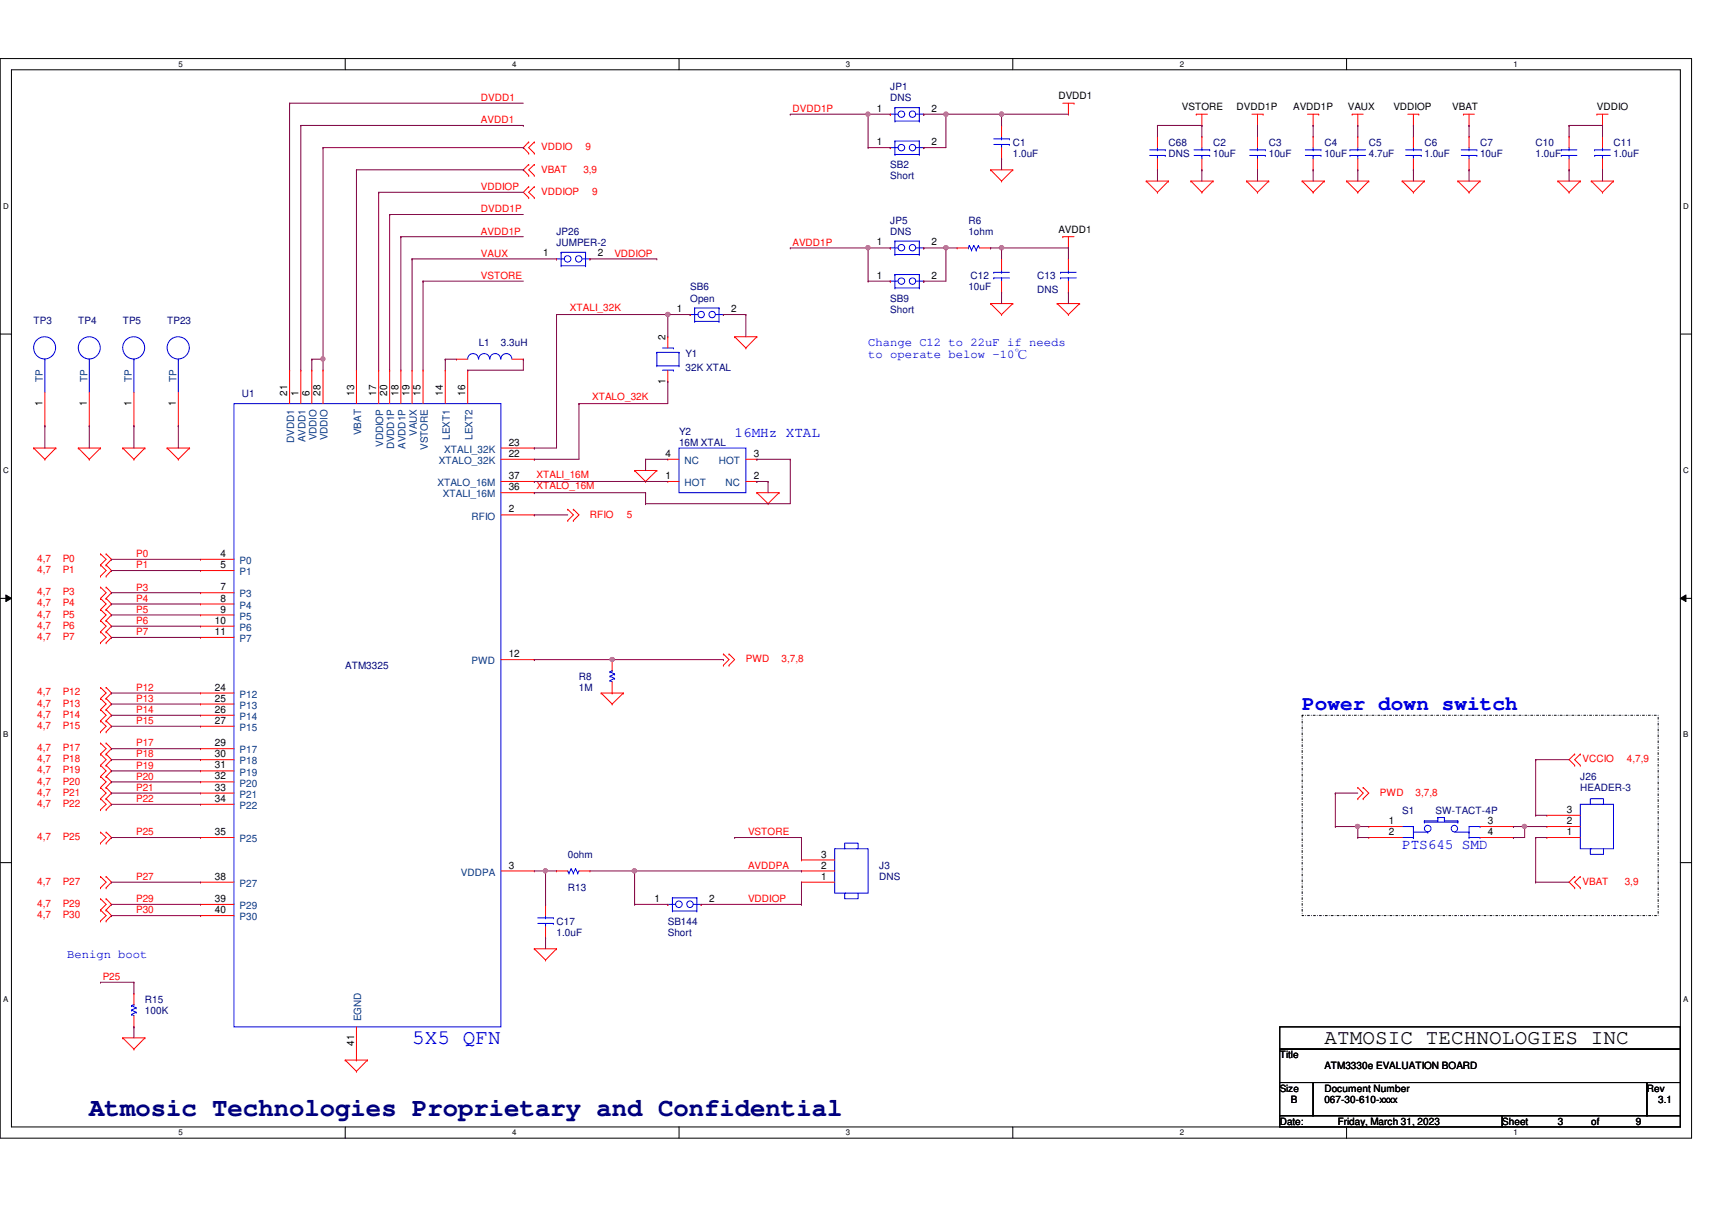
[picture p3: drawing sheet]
<svg xmlns="http://www.w3.org/2000/svg" width="297mm" height="210mm" viewBox="0 0 297 210" stroke-linecap="round" stroke-linejoin="round" font-family="sans-serif">
<path d="M0 10.2h293.5v187.2h-293.5zM2 12.1h289.5v183.4h-289.5z" fill="none" stroke="#000" stroke-width=".17"/>
<g fill="#fff">
<path d="M30.9 10.4h.8v1.5h-.8z"/>
<path d="M30.9 195.7h.8v1.5h-.8z"/>
</g>
<path d="M59.9 10.2v1.9M59.9 195.5v1.9" fill="none" stroke="#000" stroke-width=".17"/>
<g fill="#fff">
<path d="M88.9 10.4h.7v1.5h-.7z"/>
<path d="M88.9 195.7h.7v1.5h-.7z"/>
</g>
<path d="M117.8 10.2v1.9M117.8 195.5v1.9" fill="none" stroke="#000" stroke-width=".17"/>
<g fill="#fff">
<path d="M146.8 10.4h.7v1.5h-.7z"/>
<path d="M146.8 195.7h.7v1.5h-.7z"/>
</g>
<path d="M175.7 10.2v1.9M175.7 195.5v1.9" fill="none" stroke="#000" stroke-width=".17"/>
<g fill="#fff">
<path d="M204.7 10.4h.7v1.5h-.7z"/>
<path d="M204.7 195.7h.7v1.5h-.7z"/>
</g>
<path d="M233.6 10.2v1.9M233.6 195.5v1.9" fill="none" stroke="#000" stroke-width=".17"/>
<g fill="#fff">
<path d="M262.6 10.4h.8v1.5h-.8z"/>
<path d="M262.6 195.7h.8v1.5h-.8z"/>
<path d="M.5 35h1v1.5h-1z"/>
<path d="M292.1 35h.9v1.5h-.9z"/>
<path d="M.5 80.9h1v1.5h-1z"/>
<path d="M292.1 80.9h.9v1.5h-.9z"/>
</g>
<path d="M0 58h2M291.5 58h2" fill="none" stroke="#000" stroke-width=".17"/>
<g fill="#fff">
<path d="M.5 126.7h.9v1.5h-.9z"/>
<path d="M292.1 126.7h.8v1.5h-.8z"/>
</g>
<path d="M0 103.8h2M1 103.2l1 .6-1 .6zM291.5 103.8l1-.6v1.2zM291.5 103.8h2" fill="none" stroke="#000" stroke-width=".17"/>
<path d="M1 103.2l1 .6-1 .6zM291.5 103.8l1-.6v1.2z" fill="#000"/>
<g fill="#fff">
<path d="M.5 172.6h.9v1.5h-.9z"/>
<path d="M292.1 172.6h.8v1.5h-.8z"/>
</g>
<path d="M0 149.6h2M291.5 149.6h2M222 178.1h69.5v3.9h-69.5zM222 182h69.5v5.8h-69.5zM222 187.8h5.8v5.7h-5.8zM222 193.5h38.6v2h-38.6zM227.8 187.8h57.9v5.7h-57.9zM260.6 193.5h30.9v2h-30.9zM285.7 187.8h5.8v5.7h-5.8z" fill="none" stroke="#000" stroke-width=".17"/>
<path d="M225.9 124.1h61.8v34.7h-61.8z" fill="none" stroke="#000" stroke-width=".17" stroke-dasharray=".3 .3 0 .3"/>
<g fill="none" stroke="#f00" stroke-width=".17">
<path d="M154.5 19.8h.1M160.3 19.8h.1M184.4 17.9h1.9M185.4 19.8h.1M185.4 17.9v1.9M186.3 17.9h.1M207.6 19.8h.1M207.6 19.8h1.9M208.5 19.8v2M217.2 19.8h2M218.2 19.8v2M219.2 19.8h.1"/>
<path d="M226.9 19.8h1.9M227.8 19.8v2M228.8 19.8h.1M234.6 19.8h.1M234.6 19.8h1.9M235.6 19.8v2M244.3 19.8h1.9M245.2 19.8v2M246.2 19.8h.1M253.9 19.8h.1M253.9 19.8h1.9M254.9 19.8v2"/>
<path d="M277.1 19.8h.1M277.1 19.8h1.9M278 19.8v2M91.7 34.3h.1M91.7 32.4h.1M91.7 30.4h.1M91.7 28.5h.1M91.7 26.6h.1M91.7 24.6h.1M91.7 32.4l-.9 1 .9 .9M91.7 28.5l-.9 1 .9 .9M91.7 24.6l-.9 1 .9 1"/>
<path d="M92.7 32.4h.1M92.7 34.3h.1M92.7 28.5h.1M92.7 30.4h.1M92.7 24.6h.1M92.7 26.6h.1M92.7 24.6l-1 1 1 1M92.7 32.4l-1 1 1 .9M92.7 28.5l-1 1 1 .9M154.5 25.6h.1M160.3 25.6h.1M171.9 29.5h.1"/>
<path d="M171.9 29.5h3.8M171.9 29.5l1.9 1.9M173.8 31.4h.1M173.8 21.8h.1M173.8 27.6h.1M173.8 21.8v1.9M173.8 25.6v2M175.7 29.5h.1M175.7 29.5l-1.9 1.9M198.9 31.4h.1M198.9 31.4h3.8M198.9 31.4l1.9 2"/>
<path d="M200.8 33.4h.1M200.8 23.7h.1M200.8 29.5h.1M200.8 23.7v1.9M200.8 27.6v1.9M202.7 31.4h.1M202.7 31.4l-1.9 2M206.6 31.4h.1M206.6 31.4h3.9M206.6 31.4l1.9 2M208.5 21.8h.1M208.5 33.4h.1"/>
<path d="M208.5 23.7h.1M208.5 29.5h.1M208.5 23.7v1.9M208.5 27.6v1.9M210.5 31.4h.1M210.5 31.4l-2 2M216.3 31.4h.1M216.3 31.4h3.8M216.3 31.4l1.9 2M218.2 21.8h.1M218.2 33.4h.1M218.2 23.7h.1"/>
<path d="M218.2 29.5h.1M218.2 23.7v1.9M218.2 27.6v1.9M220.1 31.4h.1M220.1 31.4l-1.9 2M225.9 31.4h.1M225.9 31.4h3.9M225.9 31.4l1.9 2M227.8 21.8h.1M227.8 33.4h.1M227.8 23.7h.1M227.8 29.5h.1"/>
<path d="M227.8 23.7v1.9M227.8 27.6v1.9M229.8 31.4h.1M229.8 31.4l-2 2M233.6 31.4h.1M233.6 31.4h3.9M233.6 31.4l2 2M235.6 33.4h.1M235.6 21.8h.1M235.6 23.7h.1M235.6 29.5h.1M235.6 23.7v1.9"/>
<path d="M235.6 27.6v1.9M237.5 31.4h.1M237.5 31.4l-1.9 2M243.3 31.4h.1M243.3 31.4h3.8M243.3 31.4l1.9 2M245.2 21.8h.1M245.2 33.4h.1M245.2 23.7h.1M245.2 29.5h.1M245.2 23.7v1.9M245.2 27.6v1.9"/>
<path d="M247.1 31.4h.1M247.1 31.4l-1.9 2M252.9 31.4h.1M252.9 31.4h3.9M252.9 31.4l2 2M254.9 21.8h.1M254.9 33.4h.1M254.9 23.7h.1M254.9 29.5h.1M254.9 23.7v1.9M254.9 27.6v1.9M256.8 31.4h.1"/>
<path d="M256.8 31.4l-1.9 2M270.3 31.4h.1M270.3 31.4h3.9M270.3 31.4l1.9 2M272.2 33.4h.1M272.2 23.7h.1M272.2 29.5h.1M272.2 23.7v1.9M272.2 27.6v1.9M274.2 31.4h.1M274.2 31.4l-2 2M276.1 31.4h.1"/>
<path d="M276.1 31.4h3.8M276.1 31.4l1.9 2M278 21.8h.1M278 33.4h.1M278 23.7h.1M278 29.5h.1M278 23.7v1.9M278 27.6v1.9M279.9 31.4h.1M279.9 31.4l-1.9 2M96.6 44.9h.1M102.4 44.9h.1"/>
<path d="M115.9 58.4h.1M115.9 58.4v2M119.8 54.6h.1M125.5 54.6h.1M127.5 58.4h.1M127.5 58.4h3.8M127.5 58.4l1.9 2M131.3 58.4h.1M131.3 58.4l-1.9 2M154.5 43h.1M154.5 48.8h.1M160.3 43h.1"/>
<path d="M160.3 48.8h.1M166.1 43h.1M166.1 43h1.9M169.9 43h2M171.9 52.7h.1M171.9 43h.1M171.9 52.7h3.8M171.9 52.7l1.9 1.9M173.8 54.6h.1M173.8 44.9h.1M173.8 50.7h.1M173.8 44.9v2"/>
<path d="M173.8 48.8v1.9M175.7 52.7h.1M175.7 52.7l-1.9 1.9M183.4 52.7h.1M183.4 52.7h3.9M183.4 52.7l2 1.9M184.4 41.1h.1M184.4 41.1h1.9M185.4 54.6h.1M185.4 43h.1M185.4 44.9h.1M185.4 50.7h.1"/>
<path d="M185.4 41.1v1.9M185.4 44.9v2M185.4 48.8v1.9M187.3 52.7h.1M187.3 52.7l-1.9 1.9M5.8 77.7h.1M5.8 77.7h3.9M5.8 77.7l2 2M7.8 79.7h.1M7.8 73.9h.1M7.8 68.1v5.8M9.7 77.7h.1"/>
<path d="M9.7 77.7l-1.9 2M13.6 77.7h.1M13.6 77.7h3.8M13.6 77.7l1.9 2M15.5 79.7h.1M15.5 73.9h.1M15.5 68.1v5.8M17.4 77.7h.1M17.4 77.7l-1.9 2M21.3 77.7h.1M21.3 77.7h3.8M21.3 77.7l1.9 2"/>
<path d="M23.2 79.7h.1M23.2 73.9h.1M23.2 68.1v5.8M25.1 77.7h.1M25.1 77.7l-1.9 2M29 77.7h.1M29 77.7h3.9M29 77.7l1.9 2M30.9 79.7h.1M30.9 73.9h.1M30.9 68.1v5.8M32.9 77.7h.1"/>
<path d="M32.9 77.7l-2 2M50.2 64.2h.1M50.2 64.2v5.8M52.2 64.2h.1M52.2 64.2v5.8M54.1 64.2h.1M54.1 64.2v5.8M56 64.2h.1M56 64.2v5.8M61.8 64.2h.1M61.8 64.2v5.8M65.7 64.2h.1"/>
<path d="M65.7 64.2v5.8M67.6 64.2h.1M67.6 64.2v5.8M69.6 64.2h.1M69.6 64.2v5.8M71.5 64.2h.1M71.5 64.2v5.8M73.4 64.2h.1M73.4 64.2v5.8M77.3 64.2h.1M77.3 64.2v5.8M79.2 62.3h.1"/>
<path d="M79.2 62.3h1.9M81.1 64.2h.1M81.1 64.2v5.8M86.9 77.7h5.8M86.9 79.7h5.8M88.9 62.3h1.9M90.8 62.3h.1M92.7 79.7h.1M92.7 77.7h.1M115.9 79.7h.1M115.9 66.2h.1M115.9 79.7h1.9"/>
<path d="M115.9 64.2v2M129.4 60.4h.1M129.4 79.7h1.9M131.3 79.7h.1M17.4 98h.1M17.4 99.9h.1M17.4 96.1h.1M17.4 98l1 1-1 .9M17.4 96.1l1 .9-1 1M18.4 99.9h.1M18.4 98h.1M18.4 96.1h.1"/>
<path d="M18.4 98l.9 1-.9 .9M18.4 96.1l.9 .9-.9 1M34.8 97h.1M34.8 99h.1M34.8 97h5.8M34.8 99h5.8M86.9 85.5h5.8M86.9 83.5h5.8M86.9 89.3h5.8M92.7 85.5h.1M92.7 83.5h.1M92.7 89.3h.1"/>
<path d="M98.5 90.3h.1M98.5 88.3h.1M98.5 88.3l1 1-1 1M99.5 90.3h.1M99.5 88.3h.1M99.5 88.3l1 1-1 1M110.1 81.6h.1M110.1 81.6h3.9M110.1 81.6l1.9 1.9M112 83.5h.1M114 81.6h.1M114 81.6l-2 1.9"/>
<path d="M115.9 83.5h.1M115.9 83.5h1.9M129.4 83.5h1.9M131.3 85.5h.1M131.3 83.5h.1M131.3 85.5h3.9M131.3 85.5l2 1.9M133.3 87.4h.1M135.2 85.5h.1M135.2 85.5l-1.9 1.9M17.4 107.7h.1M17.4 109.6h.1"/>
<path d="M17.4 119.3h.1M17.4 105.7h.1M17.4 101.9h.1M17.4 103.8h.1M17.4 111.5h.1M17.4 107.7l1 .9-1 1M17.4 119.3l1 .9-1 1M17.4 105.7l1 1-1 1M17.4 101.9l1 .9-1 1M17.4 103.8l1 1-1 .9M17.4 109.6l1 1-1 .9M18.4 109.6h.1"/>
<path d="M18.4 107.7h.1M18.4 119.3h.1M18.4 105.7h.1M18.4 103.8h.1M18.4 101.9h.1M18.4 111.5h.1M18.4 107.7l.9 .9-.9 1M18.4 119.3l.9 .9-.9 1M18.4 105.7l.9 1-.9 1M18.4 101.9l.9 .9-.9 1M18.4 103.8l.9 1-.9 .9M18.4 109.6l.9 1-.9 .9"/>
<path d="M34.8 104.8h.1M34.8 106.7h.1M34.8 102.8h.1M34.8 108.6h.1M34.8 110.6h.1M34.8 104.8h5.8M34.8 106.7h5.8M34.8 102.8h5.8M34.8 108.6h5.8M34.8 110.6h5.8M86.9 114.4h5.8M92.7 114.4h.1"/>
<path d="M106.2 114.4h.1M106.2 114.4v1.9M106.2 118.3v1.9M125.5 115.4h.1M125.5 113.5h.1M125.5 113.5l1 .9-1 1M126.5 115.4h.1M126.5 113.5h.1M126.5 113.5l1 .9-1 1M17.4 121.2h.1M17.4 123.1h.1M17.4 125.1h.1"/>
<path d="M17.4 127h.1M17.4 130.8h.1M17.4 132.8h.1M17.4 128.9h.1M17.4 134.7h.1M17.4 136.6h.1M17.4 138.6h.1M17.4 121.2l1 .9-1 1M17.4 125.1l1 .9-1 1M17.4 130.8l1 1-1 1M17.4 123.1l1 1-1 1M17.4 128.9l1 1-1 .9"/>
<path d="M17.4 134.7l1 .9-1 1M17.4 132.8l1 .9-1 1M17.4 136.6l1 1-1 1M17.4 138.6l1 .9-1 1M18.4 123.1h.1M18.4 121.2h.1M18.4 127h.1M18.4 125.1h.1M18.4 132.8h.1M18.4 130.8h.1M18.4 128.9h.1M18.4 136.6h.1"/>
<path d="M18.4 134.7h.1M18.4 138.6h.1M18.4 121.2l.9 .9-.9 1M18.4 125.1l.9 .9-.9 1M18.4 130.8l.9 1-.9 1M18.4 123.1l.9 1-.9 1M18.4 128.9l.9 1-.9 .9M18.4 134.7l.9 .9-.9 1M18.4 132.8l.9 .9-.9 1M18.4 136.6l.9 1-.9 1M18.4 138.6l.9 .9-.9 1M34.8 126h.1"/>
<path d="M34.8 129.9h.1M34.8 133.7h.1M34.8 135.6h.1M34.8 139.5h.1M34.8 137.6h.1M34.8 131.8h.1M34.8 120.2h.1M34.8 122.1h.1M34.8 124.1h.1M34.8 120.2h5.8M34.8 126h5.8M34.8 129.9h5.8"/>
<path d="M34.8 133.7h5.8M34.8 135.6h5.8M34.8 139.5h5.8M34.8 137.6h5.8M34.8 131.8h5.8M34.8 122.1h5.8M34.8 124.1h5.8M104.3 120.2h.1M104.3 120.2h3.9M104.3 120.2l1.9 1.9M106.2 122.1h.1M106.2 120.2h.1"/>
<path d="M108.2 120.2h.1M108.2 120.2l-2 1.9M235.6 138.6h.1M235.6 136.6h.1M235.6 136.6l.9 1-.9 1M236.5 138.6h.1M236.5 136.6h.1M236.5 136.6l1 1-1 1M273.2 132.8h.1M273.2 130.8h.1M273.2 130.8l-1 1 1 1M274.2 130.8h.1"/>
<path d="M274.2 132.8h.1M274.2 130.8l-1 1 1 1M17.4 140.5h.1M17.4 144.4h.1M17.4 146.3h.1M17.4 155.9h.1M17.4 157.9h.1M17.4 159.8h.1M17.4 152.1h.1M17.4 154h.1M17.4 144.4l1 .9-1 1M17.4 155.9l1 1-1 1"/>
<path d="M17.4 157.9l1 .9-1 1M17.4 152.1l1 .9-1 1M18.4 140.5h.1M18.4 146.3h.1M18.4 144.4h.1M18.4 157.9h.1M18.4 155.9h.1M18.4 159.8h.1M18.4 154h.1M18.4 152.1h.1M18.4 144.4l.9 .9-.9 1M18.4 155.9l.9 1-.9 1"/>
<path d="M18.4 157.9l.9 .9-.9 1M18.4 152.1l.9 .9-.9 1M34.8 153h.1M34.8 145.3h.1M34.8 158.8h.1M34.8 156.9h.1M34.8 145.3h5.8M34.8 153h5.8M34.8 158.8h5.8M34.8 156.9h5.8M86.9 151.1h5.8M92.7 151.1h.1"/>
<path d="M94.7 156.9h.1M94.7 156.9v1.9M96.6 151.1h.1M96.6 151.1h1.9M100.5 151.1h1.9M102.4 151.1h.1M115.9 156.9h.1M121.7 156.9h.1M139.1 153h.1M139.1 151.1h.1M139.1 149.2h.1M139.1 153h5.7"/>
<path d="M139.1 151.1h5.7M139.1 149.2h5.7M237.5 143.4h.1M237.5 145.3h.1M237.5 143.4h5.8M237.5 145.3h5.8M256.8 143.4h5.8M256.8 145.3h5.8M262.6 143.4h.1M262.6 145.3h.1M268.4 145.3h.1M268.4 143.4h.1"/>
<path d="M268.4 141.4h.1M268.4 143.4h5.8M268.4 145.3h5.8M268.4 141.4h5.8M273.2 154h.1M273.2 152.1h.1M273.2 152.1l-1 .9 1 1M274.2 152.1h.1M274.2 154h.1M274.2 152.1l-1 .9 1 1M23.2 178.1h.1M23.2 172.3h.1"/>
<path d="M23.2 172.3v1.9M23.2 176.2v1.9M61.8 178.1v5.8M92.7 164.6h.1M92.7 164.6h3.9M92.7 164.6l2 1.9M94.7 166.5h.1M94.7 162.7h.1M94.7 160.7v2M96.6 164.6h.1M96.6 164.6l-1.9 1.9M21.3 180h.1"/>
<path d="M21.3 180h3.8M21.3 180l1.9 2M23.2 182h.1M25.1 180h.1M25.1 180l-1.9 2M59.9 183.9h.1M59.9 183.9h3.9M59.9 183.9l1.9 1.9M61.8 185.8h.1M61.8 183.9h.1M63.8 183.9h.1M63.8 183.9l-2 1.9"/>
</g>
<g fill="none" stroke="#00f" stroke-width=".17">
<path d="M154.5 19.8h.1M154.5 19.8h1.3M155.3 18.7h.1M155.3 18.7v2.3M155.3 18.7h4.2M158.9 19.8h1.4M159.5 18.7h.1M159.5 18.7v2.3M160.3 19.8h.1M154.5 25.6h.1M154.5 25.6h1.3M155.3 24.5h.1"/>
<path d="M155.3 26.8h.1M155.3 21h.1M155.3 24.5v2.3M155.3 24.5h4.2M155.3 26.8h4.2M155.3 21h4.2M158.9 25.6h1.4M159.5 24.5h.1M159.5 26.8h.1M159.5 21h.1M159.5 24.5v2.3M160.3 25.6h.1"/>
<path d="M172.4 25.1h2.7M172.4 24.1h2.7M173.8 24.1h.1M173.8 25.1h.1M173.8 23.7v.4M173.8 25.1v.5M175.1 25.1h.1M175.1 24.1h.1M199.5 27h2.7M199.5 26h2.7M200.8 26h.1M200.8 27h.1"/>
<path d="M200.8 25.6v.4M200.8 27v.6M202.2 27h.1M202.2 26h.1M207.2 27h2.7M207.2 26h2.7M208.5 26h.1M208.5 27h.1M208.5 25.6v.4M208.5 27v.6M209.9 27h.1M209.9 26h.1"/>
<path d="M216.8 27h2.7M216.8 26h2.7M218.2 26h.1M218.2 27h.1M218.2 25.6v.4M218.2 27v.6M219.5 27h.1M219.5 26h.1M226.5 27h2.7M226.5 26h2.7M227.8 26h.1M227.8 27h.1"/>
<path d="M227.8 25.6v.4M227.8 27v.6M229.2 27h.1M229.2 26h.1M234.2 27h.1M234.2 26h.1M234.2 27h2.7M234.2 26h2.7M235.6 26h.1M235.6 27h.1M235.6 25.6v.4M235.6 27v.6"/>
<path d="M243.9 27h2.7M243.9 26h2.7M245.2 26h.1M245.2 27h.1M245.2 25.6v.4M245.2 27v.6M246.6 27h.1M246.6 26h.1M253.5 27h2.7M253.5 26h2.7M254.9 26h.1M254.9 27h.1"/>
<path d="M254.9 25.6v.4M254.9 27v.6M256.2 27h.1M256.2 26h.1M270.9 27h.1M270.9 26h.1M270.9 27h2.7M270.9 26h2.7M272.2 26h.1M272.2 27h.1M272.2 25.6v.4M272.2 27v.6"/>
<path d="M276.7 27h.1M276.7 26h.1M276.7 27h2.7M276.7 26h2.7M278 26h.1M278 27h.1M278 25.6v.4M278 27v.6M96.6 44.9h.1M96.6 44.9h1.3M97.4 46.1h.1M97.4 43.8h.1"/>
<path d="M97.4 43.8v2.3M97.4 46.1h4.2M97.4 43.8h4.2M101 44.9h1.4M101.6 46.1h.1M101.6 43.8h.1M101.6 43.8v2.3M102.4 44.9h.1M119.8 54.6h.1M119.8 54.6h1.3M120.5 53.4h.1M120.5 55.8h.1"/>
<path d="M120.5 53.4v2.4M120.5 53.4h4.3M120.5 55.8h4.3M124.2 54.6h1.3M124.8 53.4h.1M124.8 55.8h.1M124.8 53.4v2.4M125.5 54.6h.1M154.5 43h.1M154.5 48.8h.1M154.5 43h1.3M154.5 48.8h1.3"/>
<path d="M155.3 44.2h.1M155.3 41.8h.1M155.3 47.6h.1M155.3 50h.1M155.3 41.8v2.4M155.3 47.6v2.4M155.3 44.2h4.2M155.3 41.8h4.2M155.3 47.6h4.2M155.3 50h4.2M158.9 43h1.4M158.9 48.8h1.4"/>
<path d="M159.5 44.2h.1M159.5 41.8h.1M159.5 47.6h.1M159.5 50h.1M159.5 41.8v2.4M159.5 47.6v2.4M160.3 43h.1M160.3 48.8h.1M168 43h.1M168.2 42.6h.1M168.2 42.6l.4 .8M168.2 42.6l-.2 .4"/>
<path d="M168.6 43.4h.1M168.9 42.6h.1M168.9 42.6l.5 .8M168.9 42.6l-.3 .8M169.4 43.4h.1M169.8 42.6h.1M169.8 42.6l.1 .4M169.8 42.6l-.4 .8M172.4 48.2h.1M172.4 47.2h.1M172.4 48.2h2.7M172.4 47.2h2.7"/>
<path d="M173.8 47.2h.1M173.8 48.2h.1M173.8 46.9v.3M173.8 48.2v.6M184 48.2h.1M184 47.2h.1M184 48.2h2.7M184 47.2h2.7M185.4 47.2h.1M185.4 48.2h.1M185.4 46.9v.3M185.4 48.2v.6"/>
<path d="M7.8 62.3h.1M7.8 62.3v5.8M15.5 62.3h.1M15.5 62.3v5.8M23.2 62.3h.1M23.2 62.3v5.8M30.9 62.3h.1M30.9 62.3v5.8M40.6 70h46.3v108.1h-46.3zM83 62.3a.93 .93 0 0 0-.9-1 .93 .93 0 0 0-1 1M85 62.3a.95 .95 0 0 0-1-1 .95 .95 0 0 0-.9 1M86.9 62.3a.93 .93 0 0 0-1-1 .93 .93 0 0 0-.9 1"/>
<path d="M88.8 62.3a.95 .95 0 0 0-1-1 .95 .95 0 0 0-.9 1M114 61.1h.1M114 63.5h.1M114 63.5h3.8M114 61.1h3.8M114 61.1v2.4M114.9 64.2h1.9M114.9 60.4h1.9M116.8 64.2h.1M116.8 60.4h.1M117.8 77.7h11.6v7.8h-11.6zM117.8 63.5h.1"/>
<path d="M117.8 61.1h.1M117.8 61.1v2.4M105.8 118.1h.1M105.8 117.3h.1M105.8 116.5h.1M105.8 118.1l.4 .2M105.8 117.3l.8 .4M105.8 116.5l.8 .4M106.2 116.3h.1M106.2 116.3l-.4 .2M106.6 117.7h.1M106.6 116.9h.1"/>
<path d="M106.6 117.7l-.8 .4M106.6 116.9l-.8 .4M274.2 139.5h5.7v7.7h-5.7zM275.9 139.5v-.9h2.3v.9h-.2M93.3 159.2h2.7M94.7 159.2h.1M94.7 158.8v.4M96 159.2h.1M98.5 151.1h.1M98.5 151.1l.2 .4M98.7 151.5h.1M99.1 150.7h.1"/>
<path d="M99.1 150.7l.4 .8M99.1 150.7l-.4 .8M99.5 151.5h.1M99.9 150.7h.1M99.9 150.7l.3 .8M99.9 150.7l-.4 .8M100.2 151.5h.1M100.5 151.1l-.3 .4M115.9 156.9h.1M115.9 156.9h1.3M116.7 155.7h.1M116.7 158h.1"/>
<path d="M116.7 155.7v2.3M116.7 155.7h4.2M116.7 158h4.2M120.3 156.9h1.4M120.9 155.7h.1M120.9 158h.1M120.9 155.7v2.3M121.7 156.9h.1M144.8 147.2h5.8v7.7h-5.8zM146.6 147.2v-.9h2.3v.9h-.2M146.8 154.9h-.2v1h2.3v-1M243.3 143.4h1.9"/>
<path d="M243.3 145.3h1.9M245.2 143.4h.1M245.2 145.3h.1M245.2 144.4h2.5M245.2 143.4v1.9M247.1 142.4h.1M247.1 142.6h.1M247.1 142.6h5.8M247.1 142.4h2.4M247.1 142.4v.2M247.7 144.4h.1M249.5 141.8h.1"/>
<path d="M249.5 142.4h.1M249.5 141.8h1.1M249.5 141.8v.6M250.6 142.4h.1M250.6 141.8h.1M250.6 142.4h2.3M250.6 141.8v.6M252.3 144.4h2.6M252.9 142.6h.1M252.9 142.4h.1M252.9 142.4v.2M254.9 145.3h.1"/>
<path d="M254.9 144.4h.1M254.9 145.3h1.9M256.8 143.4h.1M256.8 145.3h.1M256.8 143.4h-1.9v1.9M276.1 147.2h-.2v1h2.3v-1M22.8 176h.1M22.8 175.2h.1M22.8 174.5h.1M22.8 176l.4 .2M22.8 175.2l.8 .4M22.8 174.5l.8 .3"/>
<path d="M23.2 174.2h.1M23.2 174.2l-.4 .3M23.6 175.6h.1M23.6 174.8h.1M23.6 175.6l-.8 .4M23.6 174.8l-.8 .4M93.3 160.2h2.7M94.7 160.2h.1M94.7 160.2v.5M96 160.2h.1"/>
<circle cx="156.4" cy="19.8" r=".56"/>
<circle cx="158.3" cy="19.8" r=".56"/>
<circle cx="156.4" cy="25.6" r=".56"/>
<circle cx="158.3" cy="25.6" r=".56"/>
<circle cx="98.5" cy="44.9" r=".56"/>
<circle cx="100.4" cy="44.9" r=".56"/>
<circle cx="121.7" cy="54.6" r=".56"/>
<circle cx="123.6" cy="54.6" r=".56"/>
<circle cx="156.4" cy="43" r=".56"/>
<circle cx="156.4" cy="48.8" r=".56"/>
<circle cx="158.3" cy="43" r=".56"/>
<circle cx="158.3" cy="48.8" r=".56"/>
<circle cx="7.7" cy="60.3" r="1.92"/>
<circle cx="15.5" cy="60.3" r="1.92"/>
<circle cx="23.2" cy="60.3" r="1.92"/>
<circle cx="30.9" cy="60.3" r="1.93"/>
<circle cx="117.8" cy="156.9" r=".57"/>
<circle cx="119.7" cy="156.9" r=".56"/>
<circle cx="247.7" cy="143.7" r=".57"/>
<circle cx="252.3" cy="143.7" r=".56"/>
</g>
<path d="M96.6 54.6h19.3M115.9 54.6h.1" fill="none" stroke="#7f0040" stroke-width=".17"/>
<circle cx="115.9" cy="54.5" r=".37" fill="#f0f"/>
<circle cx="115.9" cy="54.5" r=".37" fill="none" stroke="#f0f" stroke-width=".17"/>
<g fill="none" stroke="#7f0040" stroke-width=".17">
<path d="M160.3 19.8h.1M160.3 19.8h3.8M173.8 43h.1M173.8 43h11.6M185.4 43h.1M185.4 50.7h.1M185.4 43v1.9M185.4 50.7v2M92.7 79.7h.1M92.7 79.7h7.8M131.3 79.7h.1M131.3 79.7h5.8"/>
<path d="M137.1 79.7h.1M137.1 79.7v7.7h-25.1M19.3 97h.1M19.3 99h.1M19.3 97h15.5M19.3 99h15.5M92.7 83.5h.1M92.7 83.5h23.2M112 87.4h.1M19.3 102.8h.1M19.3 104.8h.1M19.3 106.7h.1"/>
<path d="M19.3 108.6h.1M19.3 110.6h.1M19.3 102.8h15.5M19.3 104.8h15.5M19.3 106.7h15.5M19.3 108.6h15.5M19.3 110.6h15.5M92.7 114.4h.1M92.7 114.4h13.5M19.3 120.2h.1M19.3 122.1h.1M19.3 126h.1"/>
<path d="M19.3 129.9h.1M19.3 131.8h.1M19.3 135.6h.1M19.3 137.6h.1M19.3 139.5h.1M19.3 120.2h15.5M19.3 122.1h15.5M19.3 126h15.5M19.3 129.9h15.5M19.3 131.8h15.5M19.3 135.6h15.5M19.3 137.6h15.5"/>
<path d="M19.3 139.5h15.5M19.3 145.3h.1M19.3 156.9h.1M19.3 158.8h.1M19.3 153h.1M19.3 145.3h15.5M19.3 156.9h15.5M19.3 158.8h15.5M19.3 153h15.5"/>
</g>
<circle cx="173.8" cy="43" r=".38" fill="#f0f"/>
<circle cx="173.8" cy="43" r=".38" fill="none" stroke="#f0f" stroke-width=".17"/>
<path d="M173.8 19.8h.1M173.8 19.8v2M173.8 19.8h11.6M173.8 27.6h.1M173.8 27.6v1.9" fill="none" stroke="#7f0040" stroke-width=".17"/>
<circle cx="173.8" cy="19.8" r=".38" fill="#f0f"/>
<circle cx="173.8" cy="19.8" r=".38" fill="none" stroke="#f0f" stroke-width=".17"/>
<path d="M150.6 19.8h.1M150.6 19.8h3.9M208.5 21.8h.1M208.5 21.8v1.9M218.2 29.5h.1M218.2 29.5v1.9M245.2 21.8h.1M245.2 21.8v1.9M254.9 21.8h.1M254.9 21.8v1.9M164.1 43h.1M164.1 43h2" fill="none" stroke="#7f0040" stroke-width=".17"/>
<circle cx="164.1" cy="43" r=".38" fill="#f0f"/>
<circle cx="164.1" cy="43" r=".38" fill="none" stroke="#f0f" stroke-width=".17"/>
<g fill="none" stroke="#7f0040" stroke-width=".17">
<path d="M150.6 19.8h.1M150.6 19.8v5.8M164.1 19.8h.1M164.1 19.8v5.8h-3.8M164.1 19.8h9.7M150.6 25.6h.1M150.6 25.6h3.9M160.3 25.6h.1M208.5 29.5h.1M208.5 29.5v1.9M227.8 29.5h.1M227.8 29.5v1.9"/>
<path d="M235.6 29.5h.1M235.6 21.8h.1M235.6 21.8v1.9M235.6 29.5v1.9M245.2 29.5h.1M245.2 29.5v1.9M254.9 29.5h.1M254.9 29.5v1.9M150.6 43h.1M150.6 43h3.9M171.9 43h.1M171.9 43h1.9"/>
<path d="M173.8 43h.1M173.8 50.7h.1M173.8 43v1.9M173.8 50.7v2M7.8 73.9h.1M7.8 73.9v3.8M15.5 73.9h.1M15.5 73.9v3.8M23.2 73.9h.1M23.2 73.9v3.8M112 79.7h.1M112 79.7v1.9"/>
<path d="M112 79.7h3.9M92.7 89.3h.1M92.7 89.3h5.8M131.3 83.5h.1M131.3 83.5h2M133.3 83.5h.1M133.3 83.5v2M19.3 124.1h.1M19.3 133.7h.1M19.3 124.1h15.5M19.3 133.7h15.5"/>
</g>
<circle cx="164.1" cy="19.8" r=".38" fill="#f0f"/>
<circle cx="164.1" cy="19.8" r=".38" fill="none" stroke="#f0f" stroke-width=".17"/>
<g fill="none" stroke="#7f0040" stroke-width=".17">
<path d="M96.6 54.6h.1M96.6 54.6v23.1M150.6 48.8h.1M150.6 43h.1M150.6 48.8h3.9M150.6 43v5.8M160.3 48.8h.1M160.3 43h.1M160.3 43h3.8M164.1 43h.1M164.1 43v5.8h-3.8M77.3 62.3h.1"/>
<path d="M77.3 62.3h1.9M77.3 62.3v1.9M81.1 64.2h.1M90.8 62.3h.1M90.8 62.3v1.9h-9.7M92.7 85.5h.1M92.7 85.5h19.3M112 85.5h.1M112 85.5v1.9M106.2 114.4h19.3M125.5 114.4h.1"/>
</g>
<circle cx="106.2" cy="114.4" r=".37" fill="#f0f"/>
<circle cx="106.2" cy="114.4" r=".37" fill="none" stroke="#f0f" stroke-width=".17"/>
<g fill="none" stroke="#7f0040" stroke-width=".17">
<path d="M65.7 33.4h.1M65.7 33.4v30.8M65.7 33.4h25.1M67.6 37.2h.1M67.6 37.2v27M67.6 37.2h23.2M69.6 41.1h.1M69.6 41.1v23.1M69.6 41.1h21.2M71.5 44.9h.1M71.5 44.9v19.3M71.5 44.9h25.1"/>
<path d="M73.4 48.8h.1M73.4 48.8v15.4M73.4 48.8h17.4M137.1 43h.1M137.1 43h13.5M54.1 62.3h.1M54.1 62.3v1.9M54.1 62.3h1.9M56 62.3h.1M56 62.3v1.9"/>
</g>
<circle cx="150.6" cy="43" r=".38" fill="#f0f"/>
<circle cx="150.6" cy="43" r=".38" fill="none" stroke="#f0f" stroke-width=".17"/>
<path d="M137.1 19.8h.1M137.1 19.8h13.5M218.2 21.8h.1M218.2 21.8v1.9M227.8 21.8h.1M227.8 21.8v1.9" fill="none" stroke="#7f0040" stroke-width=".17"/>
<circle cx="150.6" cy="19.8" r=".38" fill="#f0f"/>
<circle cx="150.6" cy="19.8" r=".38" fill="none" stroke="#f0f" stroke-width=".17"/>
<g fill="none" stroke="#7f0040" stroke-width=".17">
<path d="M92.7 151.1h3.9M94.7 151.1h.1M94.7 156.9h.1M94.7 151.1v5.8M139.1 145.3h.1M139.1 153h.1M139.1 145.3v3.9M139.1 153v3.9M17.4 170.4h.1M17.4 170.4h5.8M23.2 178.1h.1M23.2 170.4h.1"/>
<path d="M23.2 170.4v1.9M23.2 178.1v1.9M94.7 162.7h.1M94.7 162.7v1.9"/>
</g>
<circle cx="94.6" cy="151.1" r=".37" fill="#f0f"/>
<circle cx="94.6" cy="151.1" r=".37" fill="none" stroke="#f0f" stroke-width=".17"/>
<g fill="none" stroke="#7f0040" stroke-width=".17">
<path d="M50.2 17.9h.1M50.2 17.9h40.6M50.2 17.9v46.3M52.2 21.8h.1M52.2 21.8h38.6M52.2 21.8v42.4M56 25.6h.1M56 25.6v36.7M90.8 21.8h.1M272.2 21.8h.1M272.2 21.8h5.8M272.2 21.8v1.9"/>
<path d="M278 21.8h.1M278 29.5h.1M278 21.8v1.9M278 29.5v1.9M115.9 54.6h.1M115.9 54.6v3.8M115.9 54.6h3.9M125.5 54.6h.1M125.5 54.6h3.9M129.4 54.6h.1M129.4 54.6v3.8M92.7 77.7h.1"/>
<path d="M92.7 77.7h3.9M100.5 70h.1M100.5 70v9.7M115.9 66.2h.1M115.9 66.2v3.8h-15.4M102.4 151.1h7.7M110.1 151.1h.1M121.7 156.9h17.4M127.5 145.3h.1M127.5 145.3h11.6M139.1 156.9h.1"/>
</g>
<circle cx="56" cy="62.3" r=".38" fill="#f0f"/>
<circle cx="56" cy="62.3" r=".38" fill="none" stroke="#f0f" stroke-width=".17"/>
<g fill="none" stroke="#7f0040" stroke-width=".17">
<path d="M56 25.6h34.8M61.8 29.5h.1M61.8 29.5v34.7M61.8 29.5h29M90.8 25.6h.1M90.8 29.5h.1M200.8 29.5h.1M200.8 21.8h.1M200.8 21.8v1.9M200.8 29.5v1.9M200.8 21.8h7.7M272.2 29.5h.1"/>
<path d="M272.2 29.5v1.9M231.7 137.6h.1M231.7 137.6v5.8M231.7 137.6h3.9M266.4 131.8h.1M266.4 131.8h5.8M266.4 131.8v9.6M231.7 143.4h.1M231.7 143.4h5.8M235.6 143.4h.1M266.4 141.4h.1M266.4 141.4h2"/>
</g>
<circle cx="235.5" cy="143.4" r=".37" fill="#f0f"/>
<circle cx="235.5" cy="143.4" r=".37" fill="none" stroke="#f0f" stroke-width=".17"/>
<path d="M235.6 143.4h.1M235.6 143.4v1.9M262.6 143.4h.1M262.6 143.4h5.8M264.5 143.4h.1M264.5 143.4v1.9" fill="none" stroke="#7f0040" stroke-width=".17"/>
<circle cx="264.5" cy="143.4" r=".37" fill="#f0f"/>
<circle cx="264.5" cy="143.4" r=".37" fill="none" stroke="#f0f" stroke-width=".17"/>
<g fill="none" stroke="#7f0040" stroke-width=".17">
<path d="M102.4 44.9h11.6M114 44.9h.1M30.9 73.9h.1M30.9 73.9v3.8M110.1 156.9h.1M110.1 151.1h.1M110.1 156.9h5.8M110.1 151.1v5.8M235.6 145.3h.1M235.6 145.3h1.9M262.6 145.3h.1M262.6 145.3h1.9"/>
<path d="M266.4 145.3h.1M266.4 153h.1M266.4 145.3h2M266.4 145.3v7.7M266.4 153h5.8"/>
</g>
<circle cx="110.1" cy="151.1" r=".37" fill="#f0f"/>
<circle cx="110.1" cy="151.1" r=".37" fill="none" stroke="#f0f" stroke-width=".17"/>
<path d="M110.1 151.1h29M139.1 151.1h.1" fill="none" stroke="#7f0040" stroke-width=".17"/>
<circle cx="115.9" cy="54.5" r=".37" fill="#f0f"/>
<circle cx="115.9" cy="54.5" r=".37" fill="none" stroke="#f0f" stroke-width=".17"/>
<circle cx="173.8" cy="43" r=".38" fill="#f0f"/>
<circle cx="173.8" cy="43" r=".38" fill="none" stroke="#f0f" stroke-width=".17"/>
<circle cx="173.8" cy="19.8" r=".38" fill="#f0f"/>
<circle cx="173.8" cy="19.8" r=".38" fill="none" stroke="#f0f" stroke-width=".17"/>
<circle cx="164.1" cy="43" r=".38" fill="#f0f"/>
<circle cx="164.1" cy="43" r=".38" fill="none" stroke="#f0f" stroke-width=".17"/>
<circle cx="164.1" cy="19.8" r=".38" fill="#f0f"/>
<circle cx="164.1" cy="19.8" r=".38" fill="none" stroke="#f0f" stroke-width=".17"/>
<circle cx="106.2" cy="114.4" r=".37" fill="#f0f"/>
<circle cx="106.2" cy="114.4" r=".37" fill="none" stroke="#f0f" stroke-width=".17"/>
<circle cx="150.6" cy="43" r=".38" fill="#f0f"/>
<circle cx="150.6" cy="43" r=".38" fill="none" stroke="#f0f" stroke-width=".17"/>
<circle cx="150.6" cy="19.8" r=".38" fill="#f0f"/>
<circle cx="150.6" cy="19.8" r=".38" fill="none" stroke="#f0f" stroke-width=".17"/>
<circle cx="94.6" cy="151.1" r=".37" fill="#f0f"/>
<circle cx="94.6" cy="151.1" r=".37" fill="none" stroke="#f0f" stroke-width=".17"/>
<circle cx="56" cy="62.3" r=".38" fill="#f0f"/>
<circle cx="56" cy="62.3" r=".38" fill="none" stroke="#f0f" stroke-width=".17"/>
<circle cx="235.5" cy="143.4" r=".37" fill="#f0f"/>
<circle cx="235.5" cy="143.4" r=".37" fill="none" stroke="#f0f" stroke-width=".17"/>
<circle cx="264.5" cy="143.4" r=".37" fill="#f0f"/>
<circle cx="264.5" cy="143.4" r=".37" fill="none" stroke="#f0f" stroke-width=".17"/>
<circle cx="110.1" cy="151.1" r=".37" fill="#f0f"/>
<circle cx="110.1" cy="151.1" r=".37" fill="none" stroke="#f0f" stroke-width=".17"/>
<text font-size="4.6" fill="#00007f" x="15.5" y="193.5">Atmosic Technologies Proprietary and Confidential</text>
<g font-size="3.6" fill="#00f">
<text x="225.9" y="123.2">Power down switch</text>
<text x="71.5" y="181.1">5X5 QFN</text>
</g>
<text font-size="3.6" x="229.8" y="181.1">ATMOSIC TECHNOLOGIES INC</text>
<g font-size="2.5" fill="#00f">
<text x="127.5" y="75.9">16MHz XTAL</text>
<text x="243.3" y="147.3">PTS645 SMD</text>
</g>
<g font-size="2.1" fill="#00f">
<text x="150.6" y="60.1">Change C12 to 22uF if needs</text>
<text x="150.6" y="62.2">to operate below -10℃</text>
<text x="11.6" y="166.2">Benign boot</text>
</g>
<g font-size="1.7" fill="#f00">
<text x="83.4" y="17.5">DVDD1</text>
<text x="83.4" y="21.4">AVDD1</text>
<text x="137.5" y="19.4">DVDD1P</text>
<text x="93.9" y="29.9">VBAT</text>
<text x="93.9" y="26.1">VDDIO</text>
<text x="101.2" y="29.9">3,9</text>
<text x="101.6" y="26.1">9</text>
<text x="83.4" y="33">VDDIOP</text>
<text x="93.9" y="33.8">VDDIOP</text>
<text x="102.7" y="33.8">9</text>
<text x="83.4" y="40.7">AVDD1P</text>
<text x="83.4" y="36.8">DVDD1P</text>
<text x="83.4" y="44.5">VAUX</text>
<text x="106.6" y="44.5">VDDIOP</text>
<text x="137.5" y="42.6">AVDD1P</text>
<text x="83.4" y="48.4">VSTORE</text>
<text x="98.9" y="54">XTALI_32K</text>
<text x="102.7" y="69.4">XTALO_32K</text>
<text x="93.1" y="82.9">XTALI_16M</text>
<text x="93.1" y="84.9">XTALO_16M</text>
<text x="102.4" y="89.8">RFIO</text>
<text x="108.8" y="89.8">5</text>
<text x="6.4" y="99.4">4,7</text>
<text x="6.4" y="97.5">4,7</text>
<text x="10.9" y="99.4">P1</text>
<text x="10.9" y="97.5">P0</text>
<text x="23.6" y="96.6">P0</text>
<text x="23.6" y="98.6">P1</text>
<text x="6.4" y="107.1">4,7</text>
<text x="6.4" y="103.3">4,7</text>
<text x="6.4" y="105.2">4,7</text>
<text x="10.9" y="107.1">P5</text>
<text x="10.9" y="103.3">P3</text>
<text x="10.9" y="105.2">P4</text>
<text x="23.6" y="102.4">P3</text>
<text x="23.6" y="104.4">P4</text>
<text x="23.6" y="106.3">P5</text>
<text x="6.4" y="109.1">4,7</text>
<text x="6.4" y="111">4,7</text>
<text x="10.9" y="109.1">P6</text>
<text x="10.9" y="111">P7</text>
<text x="23.6" y="108.2">P6</text>
<text x="23.6" y="110.2">P7</text>
<text x="23.6" y="119.8">P12</text>
<text x="129.4" y="114.9">PWD</text>
<text x="135.6" y="114.9">3,7,8</text>
<text x="6.4" y="122.6">4,7</text>
<text x="6.4" y="120.6">4,7</text>
<text x="6.4" y="124.5">4,7</text>
<text x="10.9" y="122.6">P13</text>
<text x="10.9" y="120.6">P12</text>
<text x="10.9" y="124.5">P14</text>
<text x="23.6" y="121.8">P13</text>
<text x="23.6" y="125.6">P15</text>
<text x="23.6" y="123.7">P14</text>
<text x="6.4" y="126.4">4,7</text>
<text x="6.4" y="130.3">4,7</text>
<text x="10.9" y="126.4">P15</text>
<text x="10.9" y="130.3">P17</text>
<text x="23.6" y="129.5">P17</text>
<text x="23.6" y="131.4">P18</text>
<text x="6.4" y="132.2">4,7</text>
<text x="6.4" y="136.1">4,7</text>
<text x="6.4" y="134.2">4,7</text>
<text x="10.9" y="132.2">P18</text>
<text x="10.9" y="136.1">P20</text>
<text x="10.9" y="134.2">P19</text>
<text x="23.6" y="135.3">P20</text>
<text x="23.6" y="137.2">P21</text>
<text x="23.6" y="133.3">P19</text>
<text x="274.6" y="132.2">VCCIO</text>
<text x="282.3" y="132.2">4,7,9</text>
<text x="6.4" y="138">4,7</text>
<text x="6.4" y="140">4,7</text>
<text x="10.9" y="138">P21</text>
<text x="10.9" y="140">P22</text>
<text x="23.6" y="139.1">P22</text>
<text x="239.4" y="138">PWD</text>
<text x="245.6" y="138">3,7,8</text>
<text x="6.4" y="145.8">4,7</text>
<text x="10.9" y="145.8">P25</text>
<text x="23.6" y="144.9">P25</text>
<text x="129.8" y="144.9">VSTORE</text>
<text x="6.4" y="153.5">4,7</text>
<text x="10.9" y="153.5">P27</text>
<text x="23.6" y="152.7">P27</text>
<text x="129.8" y="150.7">AVDDPA</text>
<text x="274.6" y="153.5">VBAT</text>
<text x="281.9" y="153.5">3,9</text>
<text x="6.4" y="157.4">4,7</text>
<text x="6.4" y="159.3">4,7</text>
<text x="10.9" y="157.4">P29</text>
<text x="10.9" y="159.3">P30</text>
<text x="23.6" y="156.5">P29</text>
<text x="23.6" y="158.5">P30</text>
<text x="129.8" y="156.5">VDDIOP</text>
<text x="17.8" y="170">P25</text>
</g>
<g font-size="1.7" fill="#00007f">
<text x="154.5" y="15.7">JP1</text>
<text x="154.5" y="17.6">DNS</text>
<text x="154.5" y="29.2">SB2</text>
<text x="175.7" y="25.3">C1</text>
<text x="175.7" y="27.2">1.0uF</text>
<text x="202.7" y="25.3">C68</text>
<text x="202.7" y="27.2">DNS</text>
<text x="210.5" y="25.3">C2</text>
<text x="210.5" y="27.2">10uF</text>
<text x="220.1" y="25.3">C3</text>
<text x="220.1" y="27.2">10uF</text>
<text x="229.8" y="25.3">C4</text>
<text x="229.8" y="27.2">10uF</text>
<text x="237.5" y="25.3">C5</text>
<text x="237.5" y="27.2">4.7uF</text>
<text x="247.1" y="25.3">C6</text>
<text x="247.1" y="27.2">1.0uF</text>
<text x="256.8" y="25.3">C7</text>
<text x="256.8" y="27.2">10uF</text>
<text x="266.4" y="25.3">C10</text>
<text x="266.4" y="27.2">1.0uF</text>
<text x="279.9" y="25.3">C11</text>
<text x="279.9" y="27.2">1.0uF</text>
<text x="154.5" y="31.1">Short</text>
<text x="96.6" y="40.7">JP26</text>
<text x="154.5" y="38.8">JP5</text>
<text x="154.5" y="40.7">DNS</text>
<text x="168" y="38.8">R6</text>
<text x="168" y="40.7">1ohm</text>
<text x="96.6" y="42.7">JUMPER-2</text>
<text x="119.8" y="50.4">SB6</text>
<text x="119.8" y="52.3">Open</text>
<text x="154.5" y="52.3">SB9</text>
<text x="168" y="50.4">10uF</text>
<text x="168.4" y="48.5">C12</text>
<text x="180" y="48.5">C13</text>
<text x="180" y="50.8">DNS</text>
<text x="5.8" y="56.2">TP3</text>
<text x="13.6" y="56.2">TP4</text>
<text x="21.3" y="56.2">TP5</text>
<text x="29" y="56.2">TP23</text>
<text x="154.5" y="54.3">Short</text>
<text x="83.1" y="60">L1</text>
<text x="86.9" y="60">3.3uH</text>
<text x="119" y="62">Y1</text>
<text x="119" y="64.3">32K XTAL</text>
<text x="41.9" y="68.9">U1</text>
<text x="117.8" y="75.5">Y2</text>
<text x="117.8" y="77.4">16M XTAL</text>
<text x="59.9" y="116">ATM3325</text>
<text x="100.5" y="117.9">R8</text>
<text x="100.5" y="119.9">1M</text>
<text x="274.2" y="135.3">J26</text>
<text x="274.2" y="137.2">HEADER-3</text>
<text x="243.3" y="141.1">S1</text>
<text x="249.1" y="141.1">SW-TACT-4P</text>
<text x="98.5" y="148.8">0ohm</text>
<text x="98.5" y="154.6">R13</text>
<text x="152.6" y="150.8">J3</text>
<text x="152.6" y="152.7">DNS</text>
<text x="96.6" y="160.4">C17</text>
<text x="115.9" y="160.4">SB144</text>
<text x="96.6" y="162.3">1.0uF</text>
<text x="115.9" y="162.3">Short</text>
<text x="25.1" y="173.9">R15</text>
<text x="25.1" y="175.9">100K</text>
</g>
<g font-size="1.7">
<text x="183.6" y="17.2">DVDD1</text>
<text x="152.1" y="19.4">1</text>
<text x="161.6" y="19.4">2</text>
<text x="205.1" y="19.1">VSTORE</text>
<text x="214.5" y="19.1">DVDD1P</text>
<text x="224.4" y="19.1">AVDD1P</text>
<text x="233.8" y="19.1">VAUX</text>
<text x="241.8" y="19.1">VDDIOP</text>
<text x="252" y="19.1">VBAT</text>
<text x="277.1" y="19.1">VDDIO</text>
<text x="152.1" y="25.2">1</text>
<text x="161.6" y="25.2">2</text>
<text x="183.6" y="40.3">AVDD1</text>
<text x="94.2" y="44.5">1</text>
<text x="103.7" y="44.5">2</text>
<text x="152.1" y="42.6">1</text>
<text x="161.6" y="42.6">2</text>
<text x="152.1" y="48.3">1</text>
<text x="161.6" y="48.3">2</text>
<text x="115.4" y="59" transform="rotate(-90 115.4 59)">2</text>
<text x="117.4" y="54.1">1</text>
<text x="126.9" y="54.1">2</text>
<text x="7.4" y="70.4" transform="rotate(-90 7.4 70.4)">1</text>
<text x="15.1" y="70.4" transform="rotate(-90 15.1 70.4)">1</text>
<text x="22.8" y="70.4" transform="rotate(-90 22.8 70.4)">1</text>
<text x="30.5" y="70.4" transform="rotate(-90 30.5 70.4)">1</text>
<text x="49.8" y="68.7" transform="rotate(-90 49.8 68.7)">21</text>
<text x="51.8" y="68.7" transform="rotate(-90 51.8 68.7)">1</text>
<text x="53.7" y="68.7" transform="rotate(-90 53.7 68.7)">6</text>
<text x="55.6" y="68.7" transform="rotate(-90 55.6 68.7)">28</text>
<text x="61.4" y="68.7" transform="rotate(-90 61.4 68.7)">13</text>
<text x="65.3" y="68.7" transform="rotate(-90 65.3 68.7)">17</text>
<text x="67.2" y="68.7" transform="rotate(-90 67.2 68.7)">20</text>
<text x="69.1" y="68.7" transform="rotate(-90 69.1 68.7)">18</text>
<text x="71.1" y="68.7" transform="rotate(-90 71.1 68.7)">19</text>
<text x="73" y="68.7" transform="rotate(-90 73 68.7)">15</text>
<text x="76.8" y="68.7" transform="rotate(-90 76.8 68.7)">14</text>
<text x="80.7" y="68.7" transform="rotate(-90 80.7 68.7)">16</text>
<text x="115.4" y="66.5" transform="rotate(-90 115.4 66.5)">1</text>
<text x="88.3" y="77.3">23</text>
<text x="88.3" y="79.2">22</text>
<text x="88.3" y="83.1">37</text>
<text x="115.5" y="83.1">1</text>
<text x="115.5" y="79.2">4</text>
<text x="130.8" y="83.1">2</text>
<text x="130.8" y="79.2">3</text>
<text x="88.3" y="85">36</text>
<text x="88.3" y="88.9">2</text>
<text x="38.3" y="96.6">4</text>
<text x="38.3" y="98.6">5</text>
<text x="38.3" y="104.4">8</text>
<text x="38.3" y="106.3">9</text>
<text x="38.3" y="102.4">7</text>
<text x="37.3" y="108.2">10</text>
<text x="37.3" y="110.2">11</text>
<text x="37.3" y="119.8">24</text>
<text x="88.3" y="114">12</text>
<text x="37.3" y="125.6">27</text>
<text x="37.3" y="121.7">25</text>
<text x="37.3" y="123.7">26</text>
<text x="37.3" y="129.5">29</text>
<text x="37.3" y="131.4">30</text>
<text x="37.3" y="133.3">31</text>
<text x="37.3" y="135.2">32</text>
<text x="37.3" y="137.2">33</text>
<text x="37.3" y="139.1">34</text>
<text x="241" y="143">1</text>
<text x="258.1" y="143">3</text>
<text x="271.9" y="143">2</text>
<text x="271.9" y="141">3</text>
<text x="37.3" y="144.9">35</text>
<text x="142.5" y="148.8">3</text>
<text x="241" y="144.9">2</text>
<text x="258.1" y="144.9">4</text>
<text x="271.9" y="144.9">1</text>
<text x="37.3" y="152.6">38</text>
<text x="88.3" y="150.7">3</text>
<text x="142.5" y="152.6">1</text>
<text x="142.5" y="150.7">2</text>
<text x="37.3" y="158.4">40</text>
<text x="37.3" y="156.5">39</text>
<text x="113.5" y="156.5">1</text>
<text x="123" y="156.5">2</text>
<text x="61.4" y="181.4" transform="rotate(-90 61.4 181.4)">41</text>
<text x="222" y="183.6">Title</text>
<text x="229.8" y="185.5">ATM3330e EVALUATION BOARD</text>
<text x="222" y="189.4">Size</text>
<text x="224" y="191.3">B</text>
<text x="229.8" y="189.4">Document Number</text>
<text x="229.8" y="191.3">067-30-610-xxxx</text>
<text x="285.7" y="189.4">Rev</text>
<text x="287.7" y="191.3">3.1</text>
<text x="222" y="195.2">Date:</text>
<text x="232.1" y="195.2">Friday, March 31, 2023</text>
<text x="260.6" y="195.2">Sheet</text>
<text x="270.3" y="195.2">3</text>
<text x="276.1" y="195.2">of</text>
<text x="283.8" y="195.2">9</text>
</g>
<g font-size="1.7" fill="#00407f">
<text x="7.4" y="66.3" transform="rotate(-90 7.4 66.3)">TP</text>
<text x="15.2" y="66.3" transform="rotate(-90 15.2 66.3)">TP</text>
<text x="22.9" y="66.3" transform="rotate(-90 22.9 66.3)">TP</text>
<text x="30.6" y="66.3" transform="rotate(-90 30.6 66.3)">TP</text>
<text x="51.1" y="76.8" transform="rotate(-90 51.1 76.8)">DVDD1</text>
<text x="53" y="76.7" transform="rotate(-90 53 76.7)">AVDD1</text>
<text x="54.9" y="76.4" transform="rotate(-90 54.9 76.4)">VDDIO</text>
<text x="56.9" y="76.4" transform="rotate(-90 56.9 76.4)">VDDIO</text>
<text x="62.7" y="75.5" transform="rotate(-90 62.7 75.5)">VBAT</text>
<text x="66.5" y="77.6" transform="rotate(-90 66.5 77.6)">VDDIOP</text>
<text x="68.4" y="77.9" transform="rotate(-90 68.4 77.9)">DVDD1P</text>
<text x="70.4" y="77.9" transform="rotate(-90 70.4 77.9)">AVDD1P</text>
<text x="72.3" y="75.6" transform="rotate(-90 72.3 75.6)">VAUX</text>
<text x="78.1" y="76.3" transform="rotate(-90 78.1 76.3)">LEXT1</text>
<text x="82" y="76.3" transform="rotate(-90 82 76.3)">LEXT2</text>
<text x="74.2" y="78.1" transform="rotate(-90 74.2 78.1)">VSTORE</text>
<text x="76.2" y="80.5">XTALO_32K</text>
<text x="77.1" y="78.5">XTALI_32K</text>
<text x="118.8" y="80.5">NC</text>
<text x="124.7" y="80.5">HOT</text>
<text x="75.9" y="84.3">XTALO_16M</text>
<text x="76.8" y="86.3">XTALI_16M</text>
<text x="118.8" y="84.3">HOT</text>
<text x="125.9" y="84.3">NC</text>
<text x="81.8" y="90.1">RFIO</text>
<text x="41.6" y="97.8">P0</text>
<text x="41.6" y="99.8">P1</text>
<text x="41.6" y="105.6">P4</text>
<text x="41.6" y="107.5">P5</text>
<text x="41.6" y="103.6">P3</text>
<text x="41.6" y="109.4">P6</text>
<text x="41.6" y="111.4">P7</text>
<text x="81.8" y="115.2">PWD</text>
<text x="41.6" y="121">P12</text>
<text x="41.6" y="122.9">P13</text>
<text x="41.6" y="124.9">P14</text>
<text x="41.6" y="126.8">P15</text>
<text x="41.6" y="130.7">P17</text>
<text x="41.6" y="134.5">P19</text>
<text x="41.6" y="136.4">P20</text>
<text x="41.6" y="132.6">P18</text>
<text x="41.6" y="140.3">P22</text>
<text x="41.6" y="138.4">P21</text>
<text x="41.6" y="146.1">P25</text>
<text x="41.6" y="153.8">P27</text>
<text x="80" y="151.9">VDDPA</text>
<text x="41.6" y="159.6">P30</text>
<text x="41.6" y="157.7">P29</text>
<text x="62.7" y="177.2" transform="rotate(-90 62.7 177.2)">EGND</text>
</g>
<g font-size="1.4">
<text x="30.9" y="11.6">5</text>
<text x="88.9" y="11.6">4</text>
<text x="146.8" y="11.6">3</text>
<text x="204.7" y="11.6">2</text>
<text x="262.6" y="11.6">1</text>
<text x=".5" y="36.2">D</text>
<text x="292.1" y="36.2">D</text>
<text x=".5" y="82.1">C</text>
<text x="292.1" y="82.1">C</text>
<text x=".5" y="127.9">B</text>
<text x="292.1" y="127.9">B</text>
<text x=".5" y="173.8">A</text>
<text x="292.1" y="173.8">A</text>
<text x="30.9" y="196.9">5</text>
<text x="88.9" y="196.9">4</text>
<text x="146.8" y="196.9">3</text>
<text x="204.7" y="196.9">2</text>
<text x="262.6" y="196.9">1</text>
</g>
</svg>
